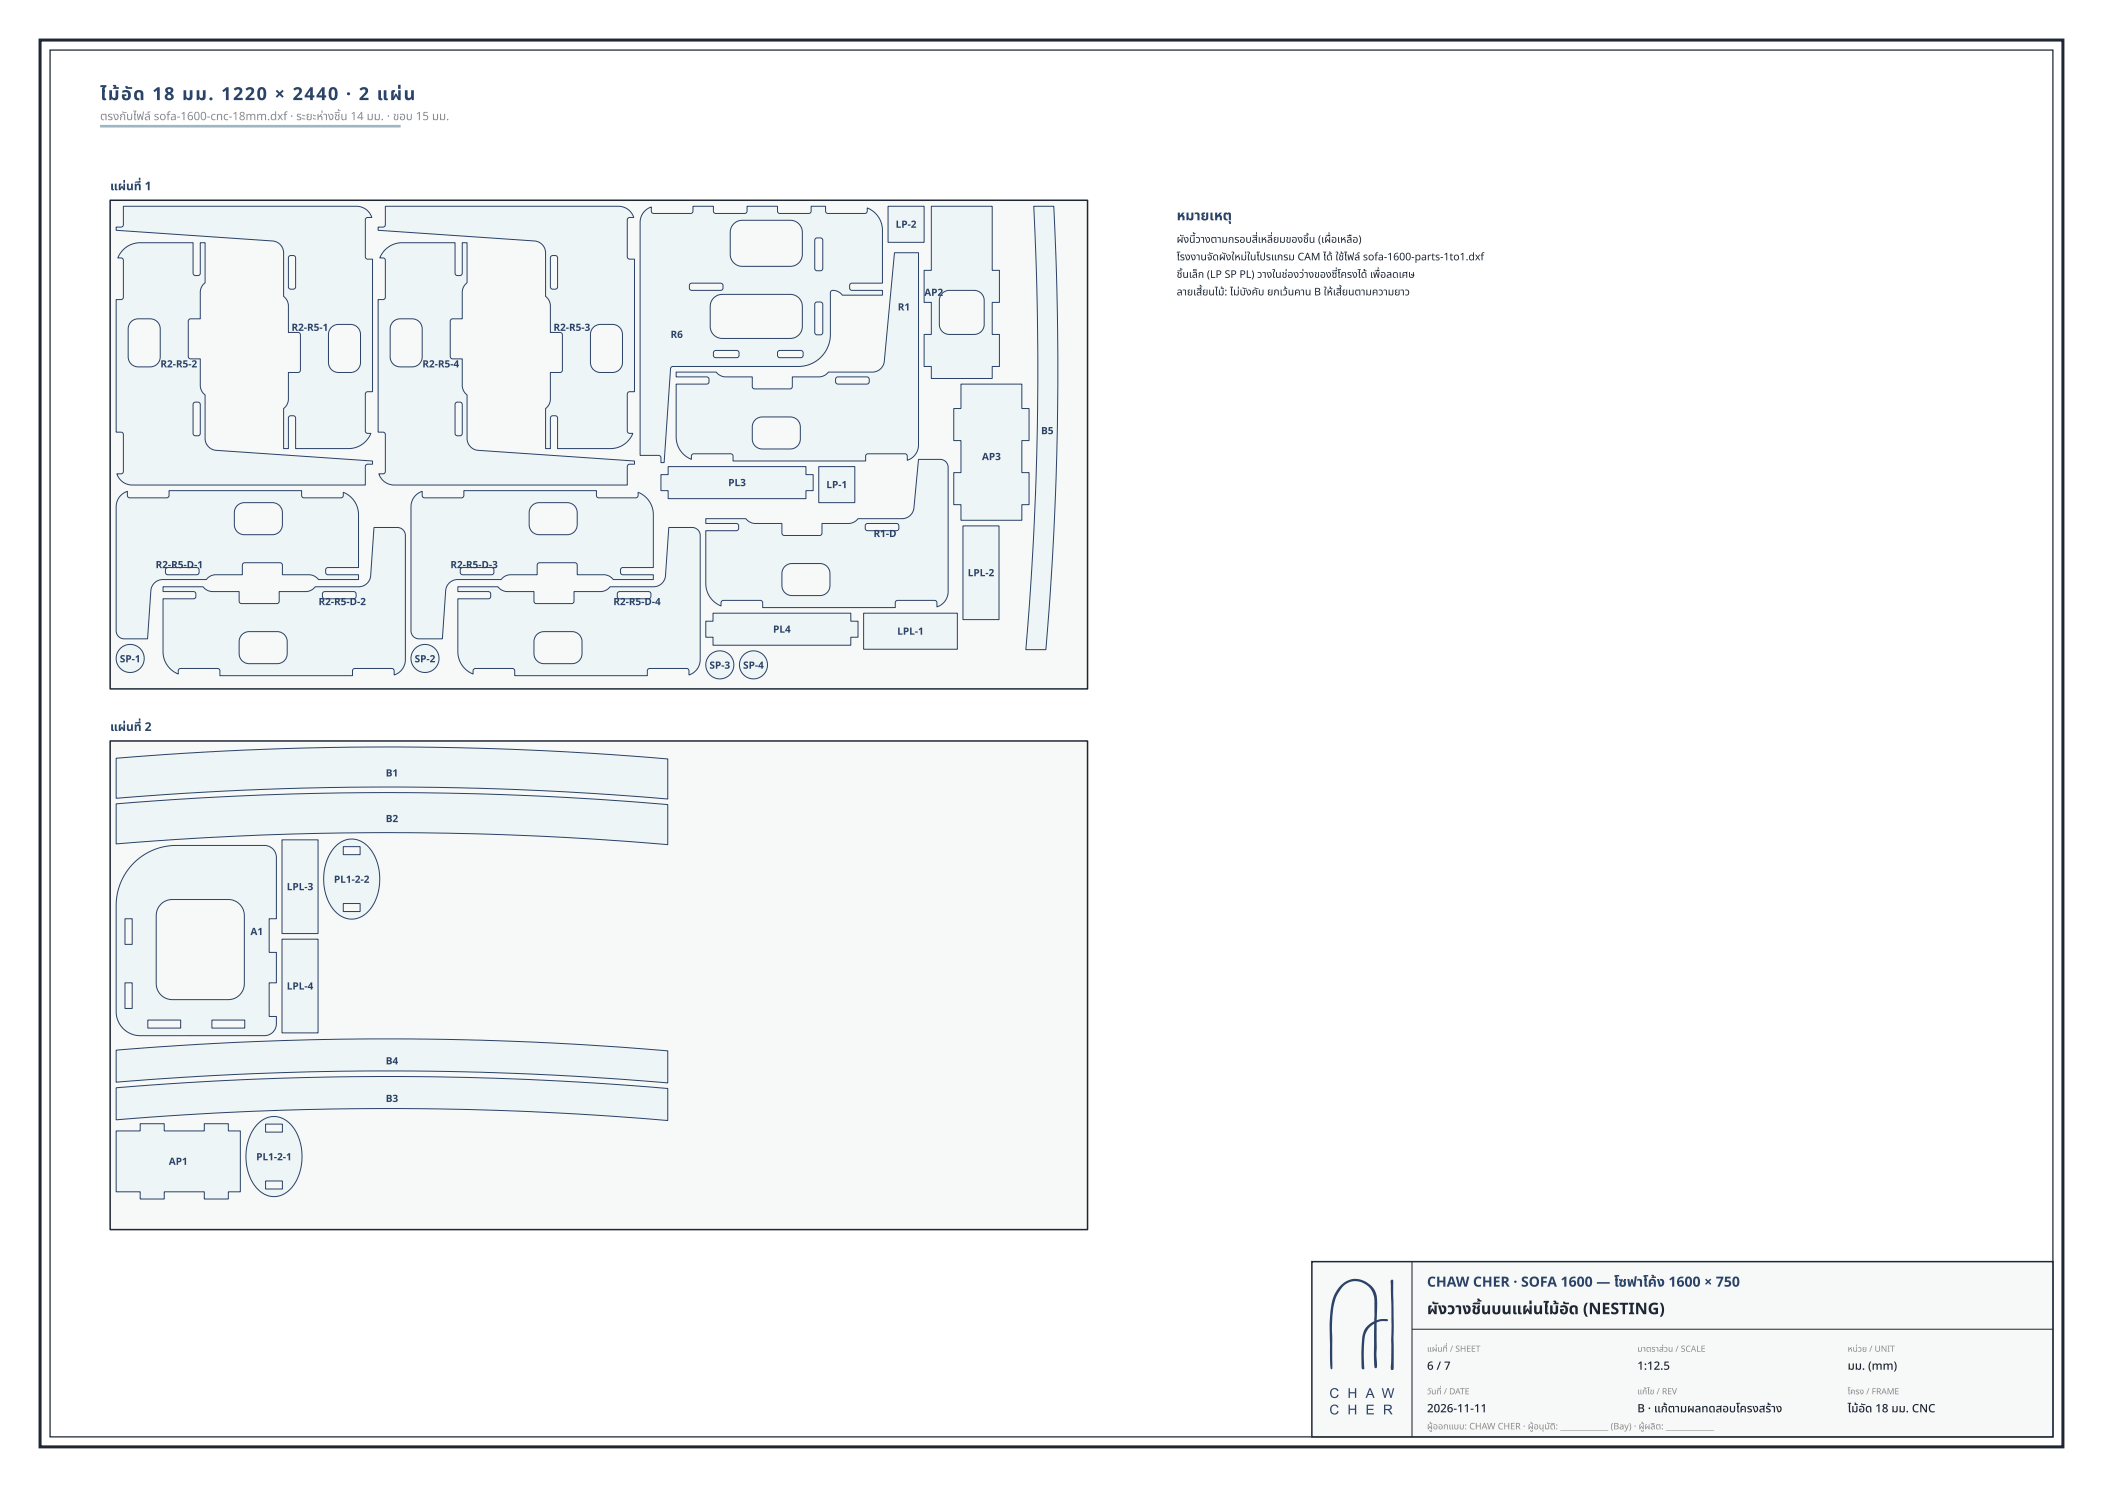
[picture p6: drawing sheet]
<svg xmlns="http://www.w3.org/2000/svg" width="420mm" height="297mm" viewBox="0 0 420 297" stroke-linecap="round" stroke-linejoin="round" font-family="sans-serif">
<path d="M8 8h404v281h-404z" fill="none" stroke="#1e2733" stroke-width=".6"/>
<path d="M10 10h400v277h-400z" fill="none" stroke="#1e2733" stroke-width=".25"/>
<path d="M262 252h148v35h-148z" fill="#f7f8f8"/>
<path d="M262 252h148v35h-148z" fill="none" stroke="#1e2733" stroke-width=".3"/>
<g fill="#2b4368">
<path d="M267.9 256.7a4.3 4.3 0 0 1 4.6-.8 4.3 4.3 0 0 1 2.5 4v3.8a3.3 3.3 0 0 1 2.2-.1v.1a.97 .97 0 0 1-1 .2l-1.3 .3 .1 8a.77 .77 0 0 1-.3 1.1l-.2-.3-.1-1.6v-7a4.2 4.2 0 0 0-2 4.1v4.3a.51 .51 0 0 1-.1 .7h-.2a4.8 4.8 0 0 1-.2-2.5v-2.1a5.2 5.2 0 0 1 1.6-4.4l.5-.4a.56 .56 0 0 0 .5-.8v-2.9a3.8 3.8 0 0 0-1.9-3.9 3.8 3.8 0 0 0-4.3 .4l-.3 .3a10 10 0 0 0-1.9 6.7v9l-.2 .6a1.86 1.86 0 0 1-.3-1.6l-.1-7.6 .4-3.8a7 7 0 0 1 2-3.8z"/>
<path d="M277.8 255.7l.1-.1a.34 .34 0 0 1 .4 .2 .34 .34 0 0 1 0 .4v16.6a.57 .57 0 0 1-.3 .8 .48 .48 0 0 1-.2-.7l.1-8-.2-8.9z"/>
<path d="M265.9 277.5l.4-.2a.79 .79 0 0 1 1 .5l-.2 .1a.65 .65 0 0 0-.9-.3 .65 .65 0 0 0-.3 .9 .59 .59 0 0 0 .6 .5 .59 .59 0 0 0 .6-.5l.3 .1a.91 .91 0 0 1-1.3 .6 .91 .91 0 0 1-.4-1.3z"/>
<path d="M269.3 277.3h.3v.8h1v-.8h.3v1.9h-.3v-.9h-1v.9h-.3z"/>
<path d="M276 277.3h.2l.4 1.6 .5-1.6h.3l.4 1.6 .4-1.6h.3l-.6 1.9h-.2l-.5-1.7-.5 1.7h-.2z"/>
<path d="M265.9 280.8l.4-.2a.79 .79 0 0 1 1 .5l-.2 .1a.65 .65 0 0 0-.9-.3 .65 .65 0 0 0-.3 .9 .59 .59 0 0 0 .6 .5 .59 .59 0 0 0 .6-.5l.3 .1a.91 .91 0 0 1-1.3 .6 .91 .91 0 0 1-.4-1.3z"/>
<path d="M269.3 280.6h.3v.8h1v-.8h.3v1.9h-.3v-.9h-1v.9h-.3z"/>
<path d="M272.9 280.6h1.4v.2h-1.1v.6h1.1v.2h-1.1v.7h1.2v.2h-1.5z"/>
<path d="M273.6 277.5l-.3 .9h.6zM273.5 277.3h.2l.8 1.9h-.2l-.3-.6h-.8l-.2 .6h-.3z"/>
<path d="M276.7 280.8v.6l.9-.1 .1-.4-.2-.1zM276.4 280.6h.9a.54 .54 0 0 1 .7 .4 .54 .54 0 0 1-.6 .6l.7 .9h-.3l-.5-.7-.3-.1h-.3v.8h-.3z"/>
</g>
<path d="M282 252v35M282 265.5h128" fill="none" stroke="#1e2733" stroke-width=".2"/>
<path d="M20 25.2h60" fill="none" stroke="#83b7bf" stroke-width=".5"/>
<path d="M22 40h195.2v97.6h-195.2z" fill-rule="evenodd" fill="#f7f8f8"/>
<path d="M22 40h195.2v97.6h-195.2z" fill="none" stroke="#1e2733" stroke-width=".3"/>
<path d="M24.6 41.2v3.8l-.3 .4h-1.1v.6l31.2 2.1a2.41 2.41 0 0 1 2.2 2.4v8.7a2.38 2.38 0 0 1 1 1.9v5.3h2l.4 .4v7.2l-.4 .4h-2v5.3a2.37 2.37 0 0 1-1 1.9v8h1v-6.2l.4-.4h.7l.3 .4v6.2l11.5-.1 1.2-.4 .9-.6 .8-.7 .6-1.1 .1-.1-.8-.1-.3-.4v-7.5l.3-.4h1.1v-26.4h-1.1l-.3-.4v-7.5l.3-.4 .9-.1-.4-.9-1.2-1-1.3-.3zM66.2 65.4l.6-.4 .6-.2h2.6a2 2 0 0 1 2 2v5.6a2 2 0 0 1-2 2h-2.4a2.01 2.01 0 0 1-2-2v-5.8l.2-.6zM57.7 51.2l.3-.1 .6-.1 .4 .5v5.9l-.4 .4h-.6l-.4-.4z" fill-rule="evenodd" fill="#eef5f6"/>
<path d="M24.6 41.2h46.7l1.3 .3 1.2 1 .4 .9-.9 .1-.3 .4v7.5l.3 .4h1.1v26.4h-1.1l-.3 .4v7.5l.3 .4 .8 .1-.1 .1-.6 1.1-.8 .7-.9 .6-1.2 .4-11.5 .1v-6.2l-.3-.4h-.7l-.4 .4v6.2h-1v-8a2.38 2.38 0 0 0 1-1.9v-5.3h2l.4-.4v-7.2l-.4-.4h-2v-5.3a2.37 2.37 0 0 0-1-1.9v-8.7a2.41 2.41 0 0 0-2.2-2.4l-31.2-2.1v-.6h1.1l.3-.4zM57.7 51.2l.3-.1 .6-.1 .4 .5v5.9l-.4 .4h-.6l-.4-.4zM66.2 65.4l.6-.4 .6-.2h2.6a2 2 0 0 1 2 2v5.6a2 2 0 0 1-2 2h-2.4a2.01 2.01 0 0 1-2-2v-5.8l.2-.6z" fill="none" stroke="#2b4368" stroke-width=".2"/>
<path d="M24.7 49.8l-.8 .9-.4 .8h.8l.3 .4v7.5l-.3 .4h-1.1v26.5h1.1l.3 .4v7.5l-.3 .4h-1l.9 1.4 1 .6 1.1 .3h46.7v-3.8l.3-.4h1.1v-.6l-31.2-2.2a2.41 2.41 0 0 1-2.2-2.3v-8.7a2.38 2.38 0 0 1-1-1.9v-5.3h-2l-.4-.4v-7.2l.4-.4h2v-5.3a2.37 2.37 0 0 1 1-1.9v-8h-1v6.1l-.4 .4h-.7l-.3-.4v-6.1h-11.1l-1.6 .4zM26.2 64.3l.6-.5 .6-.1h2.6a2.01 2.01 0 0 1 2 2v5.6a2 2 0 0 1-2 2h-2.4a2 2 0 0 1-2-2v-5.8l.2-.6zM38.6 80.5l.3-.2h.7l.4 .4v5.9l-.4 .4h-.7l-.3-.4z" fill-rule="evenodd" fill="#eef5f6"/>
<path d="M24.7 49.8l1.2-.9 1.6-.4h11.1v6.1l.3 .4h.7l.4-.4v-6.1h1v8a2.38 2.38 0 0 0-1 1.9v5.3h-2l-.4 .4v7.2l.4 .4h2v5.3a2.37 2.37 0 0 0 1 1.9v8.7a2.41 2.41 0 0 0 2.2 2.3l31.2 2.2v.6h-1.1l-.3 .4v3.8h-46.7l-1.1-.3-1-.6-.9-1.4h1l.3-.4v-7.5l-.3-.4h-1.1v-26.5h1.1l.3-.4v-7.5l-.3-.4h-.8l.4-.8zM26.2 64.3l.6-.5 .6-.1h2.6a2.01 2.01 0 0 1 2 2v5.6a2 2 0 0 1-2 2h-2.4a2 2 0 0 1-2-2v-5.8l.2-.6zM38.6 80.5l.3-.2h.7l.4 .4v5.9l-.4 .4h-.7l-.3-.4z" fill="none" stroke="#2b4368" stroke-width=".2"/>
<path d="M77 41.2l-.1 3.8-.3 .4h-1.1v.6l31.2 2.1a2.41 2.41 0 0 1 2.3 2.4v8.7a2.38 2.38 0 0 1 .9 1.9v5.3h2l.4 .4v7.2l-.4 .4h-2v5.3a2.37 2.37 0 0 1-.9 1.9v8h.9v-6.2l.4-.4h.7l.4 .4v6.2l11.5-.1 1.1-.4 1-.6 .7-.7 .6-1.1 .1-.1-.8-.1-.3-.4v-7.5l.3-.4h1.1v-26.4h-1.1l-.3-.4v-7.5l.3-.4 1-.1-.5-.9-1.1-1-1.4-.3zM118.5 65.4l.6-.4 .6-.2h2.6a2 2 0 0 1 2 2v5.6a2 2 0 0 1-2 2h-2.4a2.01 2.01 0 0 1-2-2v-5.8l.2-.6zM110 51.2l.3-.1 .6-.1 .5 .5v5.9l-.5 .4h-.6l-.4-.4z" fill-rule="evenodd" fill="#eef5f6"/>
<path d="M77 41.2h46.6l1.4 .3 1.1 1 .5 .9-1 .1-.3 .4v7.5l.3 .4h1.1v26.4h-1.1l-.3 .4v7.5l.3 .4 .8 .1-.1 .1-.6 1.1-.7 .7-1 .6-1.1 .4-11.5 .1v-6.2l-.4-.4h-.7l-.4 .4v6.2h-.9v-8a2.38 2.38 0 0 0 .9-1.9v-5.3h2l.4-.4v-7.2l-.4-.4h-2v-5.3a2.37 2.37 0 0 0-.9-1.9v-8.7a2.41 2.41 0 0 0-2.3-2.4l-31.2-2.1v-.6h1.1l.3-.4zM110 51.2l.3-.1 .6-.1 .5 .5v5.9l-.5 .4h-.6l-.4-.4zM118.5 65.4l.6-.4 .6-.2h2.6a2 2 0 0 1 2 2v5.6a2 2 0 0 1-2 2h-2.4a2.01 2.01 0 0 1-2-2v-5.8l.2-.6z" fill="none" stroke="#2b4368" stroke-width=".2"/>
<path d="M76.8 50l-.9 1.5h.7l.4 .4v7.5l-.4 .4h-1.1v26.5h1.1l.4 .4v7.5l-.4 .4h-.9l.8 1.4 1 .6 1.1 .3h46.7v-3.8l.3-.4h1.1v-.6l-31.2-2.2a2.41 2.41 0 0 1-2.2-2.3v-8.7a2.38 2.38 0 0 1-1-1.9v-5.3h-2l-.4-.4v-7.2l.4-.4h2v-5.3a2.37 2.37 0 0 1 1-1.9v-8h-1v6.1l-.4 .4h-.7l-.3-.4v-6.1h-11.1l-1.5 .4zM78.5 64.3l.6-.5 .6-.1h2.6a2.01 2.01 0 0 1 2 2v5.6a2 2 0 0 1-2 2h-2.4a2 2 0 0 1-2-2v-5.8l.2-.6zM91 80.5l.2-.2h.7l.4 .4v5.9l-.4 .4h-.7l-.3-.4z" fill-rule="evenodd" fill="#eef5f6"/>
<path d="M76.8 50l1.5-1.1 1.5-.4h11.1v6.1l.3 .4h.7l.4-.4v-6.1h1v8a2.38 2.38 0 0 0-1 1.9v5.3h-2l-.4 .4v7.2l.4 .4h2v5.3a2.37 2.37 0 0 0 1 1.9v8.7a2.41 2.41 0 0 0 2.2 2.3l31.2 2.2v.6h-1.1l-.3 .4v3.8h-46.7l-1.1-.3-1-.6-.8-1.4h.9l.4-.4v-7.5l-.4-.4h-1.1v-26.5h1.1l.4-.4v-7.5l-.4-.4h-.7zM78.5 64.3l.6-.5 .6-.1h2.6a2.01 2.01 0 0 1 2 2v5.6a2 2 0 0 1-2 2h-2.4a2 2 0 0 1-2-2v-5.8l.2-.6zM91 80.5l.2-.2h.7l.4 .4v5.9l-.4 .4h-.7l-.3-.4z" fill="none" stroke="#2b4368" stroke-width=".2"/>
<path d="M24.1 99l-.6 .9-.3 1.2v25l.2 .8 .5 .4 .8 .3h4.8l.6-9.6a2.38 2.38 0 0 1 2.4-2.2h8.7a2.38 2.38 0 0 1 1.9-1h5.3v-2l.4-.4h7.2l.4 .4v2h5.3a2.37 2.37 0 0 1 1.9 1h8v-1h-6.2l-.4-.4v-.7l.4-.3h6.2l-.1-11.5-.4-1.2-.6-1-.7-.7-1.1-.6-.1-.1-.1 .8-.4 .3h-7.5l-.4-.3v-1.1h-26.4l-.1 1.1-.4 .3h-7.5l-.4-.3v-1zM47.4 101l.6-.4 .6-.2h5.8a2 2 0 0 1 2 2v2.4a2 2 0 0 1-2 2h-5.6a2 2 0 0 1-2-2v-2.6l.2-.6zM33.2 113.5l.2-.1h5.9l.4 .3 .1 .7-.5 .4h-5.9l-.4-.4z" fill-rule="evenodd" fill="#eef5f6"/>
<path d="M24.1 99l1.3-.9v1l.4 .3h7.5l.4-.3 .1-1.1h26.4v1.1l.4 .3h7.5l.4-.3 .1-.8 .1 .1 1.1 .6 .7 .7 .6 1 .4 1.2 .1 11.5h-6.2l-.4 .3v.7l.4 .4h6.2v1h-8a2.38 2.38 0 0 0-1.9-1h-5.3v-2l-.4-.4h-7.2l-.4 .4v2h-5.3a2.37 2.37 0 0 0-1.9 1h-8.7a2.41 2.41 0 0 0-2.4 2.2l-.6 9.6h-4.8l-.8-.3-.5-.4-.2-.8v-25l.3-1.2zM33.2 113.5l.2-.1h5.9l.4 .3 .1 .7-.5 .4h-5.9l-.4-.4zM47.4 101l.6-.4 .6-.2h5.8a2 2 0 0 1 2 2v2.4a2 2 0 0 1-2 2h-5.6a2 2 0 0 1-2-2v-2.6l.2-.6z" fill="none" stroke="#2b4368" stroke-width=".2"/>
<path d="M32.6 117.2v1h6.1l.4 .4v.6l-.4 .4h-6.1v11.5l.4 1.1 .6 1 1 .9 .9 .5 .1-.7 .4-.4h7.5l.4 .4v1.1h26.5v-1.1l.4-.4h7.5l.4 .4 .1 .9 .9-.5 .6-.6 .5-.9 .2-1v-25l-.3-.7-.5-.5-.7-.2h-4.8l-.7 9.6a2.38 2.38 0 0 1-2.4 2.2h-8.6a2.38 2.38 0 0 1-2 1h-5.2v1.9l-.5 .5h-7.1l-.4-.5v-1.9h-5.3a2.37 2.37 0 0 1-1.9-1zM48.3 126.8l.7-.5 .5-.1h5.8a2 2 0 0 1 2.1 2v2.4a2 2 0 0 1-2.1 2h-5.5a2 2 0 0 1-2-2.1v-2.6l.1-.5zM64.5 118.3l.3-.1h5.9l.4 .3v.7l-.4 .4h-5.9l-.4-.4z" fill-rule="evenodd" fill="#eef5f6"/>
<path d="M32.6 117.2h8a2.38 2.38 0 0 0 1.9 1h5.3v1.9l.4 .5h7.1l.5-.5v-1.9h5.2a2.37 2.37 0 0 0 2-1h8.6a2.41 2.41 0 0 0 2.4-2.2l.7-9.6h4.8l.7 .2 .5 .5 .3 .7v25l-.2 1-.5 .9-.6 .6-.9 .5-.1-.9-.4-.4h-7.5l-.4 .4v1.1h-26.5v-1.1l-.4-.4h-7.5l-.4 .4-.1 .7-.9-.5-1-.9-.6-1-.4-1.1v-11.5h6.1l.4-.4v-.6l-.4-.4h-6.1zM64.5 118.3l.3-.1h5.9l.4 .3v.7l-.4 .4h-5.9l-.4-.4zM48.3 126.8l.7-.5 .5-.1h5.8a2 2 0 0 1 2.1 2v2.4a2 2 0 0 1-2.1 2h-5.5a2 2 0 0 1-2-2.1v-2.6l.1-.5z" fill="none" stroke="#2b4368" stroke-width=".2"/>
<path d="M83 99l-.7 .9-.2 1.2v25l.2 .8 .5 .4 .8 .3h4.7l.7-9.6a2.38 2.38 0 0 1 2.4-2.2h8.7a2.38 2.38 0 0 1 1.9-1h5.3v-2l.4-.4h7.2l.4 .4v2h5.3a2.37 2.37 0 0 1 1.9 1h8v-1h-6.2l-.4-.4v-.7l.4-.3h6.2l-.1-11.5-.4-1.2-.6-1-.8-.7-1-.6-.2-.1v.8l-.4 .3h-7.5l-.4-.3v-1.1h-26.5v1.1l-.4 .3h-7.5l-.4-.3v-1zM106.2 101l.7-.4 .6-.2h5.8a2 2 0 0 1 2 2v2.4a2 2 0 0 1-2 2h-5.6a2 2 0 0 1-2-2v-2.6l.1-.6zM92 113.5l.3-.1h5.9l.4 .3v.7l-.4 .4h-5.9l-.4-.4z" fill-rule="evenodd" fill="#eef5f6"/>
<path d="M83 99l1.3-.9v1l.4 .3h7.5l.4-.3v-1.1h26.5v1.1l.4 .3h7.5l.4-.3v-.8l.2 .1 1 .6 .8 .7 .6 1 .4 1.2 .1 11.5h-6.2l-.4 .3v.7l.4 .4h6.2v1h-8a2.38 2.38 0 0 0-1.9-1h-5.3v-2l-.4-.4h-7.2l-.4 .4v2h-5.3a2.37 2.37 0 0 0-1.9 1h-8.7a2.41 2.41 0 0 0-2.4 2.2l-.7 9.6h-4.7l-.8-.3-.5-.4-.2-.8v-25l.2-1.2zM92 113.5l.3-.1h5.9l.4 .3v.7l-.4 .4h-5.9l-.4-.4zM106.2 101l.7-.4 .6-.2h5.8a2 2 0 0 1 2 2v2.4a2 2 0 0 1-2 2h-5.6a2 2 0 0 1-2-2v-2.6l.1-.6z" fill="none" stroke="#2b4368" stroke-width=".2"/>
<path d="M91.4 117.2v1h6.2l.4 .4v.6l-.4 .4h-6.2l.1 11.5 .4 1.1 .6 1 1 .9 .9 .5 .1-.7 .4-.4h7.5l.4 .4v1.1h26.5v-1.1l.4-.4h7.5l.4 .4v.9l.9-.5 .7-.6 .4-.9 .2-1v-25l-.2-.7-.5-.5-.7-.2h-4.8l-.7 9.6a2.38 2.38 0 0 1-2.4 2.2h-8.7a2.38 2.38 0 0 1-1.9 1h-5.3v1.9l-.4 .5h-7.2l-.4-.5v-1.9h-5.3a2.37 2.37 0 0 1-1.9-1zM107.2 126.8l.6-.5 .6-.1h5.8a2 2 0 0 1 2 2v2.4a2 2 0 0 1-2 2h-5.6a2 2 0 0 1-2-2.1v-2.6l.2-.5zM123.4 118.3l.3-.1h5.9l.4 .3v.7l-.4 .4h-5.9l-.4-.4z" fill-rule="evenodd" fill="#eef5f6"/>
<path d="M91.4 117.2h8a2.38 2.38 0 0 0 1.9 1h5.3v1.9l.4 .5h7.2l.4-.5v-1.9h5.3a2.37 2.37 0 0 0 1.9-1h8.7a2.41 2.41 0 0 0 2.4-2.2l.7-9.6h4.8l.7 .2 .5 .5 .2 .7v25l-.2 1-.4 .9-.7 .6-.9 .5v-.9l-.4-.4h-7.5l-.4 .4v1.1h-26.5v-1.1l-.4-.4h-7.5l-.4 .4-.1 .7-.9-.5-1-.9-.6-1-.4-1.1-.1-11.5h6.2l.4-.4v-.6l-.4-.4h-6.2zM123.4 118.3l.3-.1h5.9l.4 .3v.7l-.4 .4h-5.9l-.4-.4zM107.2 126.8l.6-.5 .6-.1h5.8a2 2 0 0 1 2 2v2.4a2 2 0 0 1-2 2h-5.6a2 2 0 0 1-2-2.1v-2.6l.2-.5z" fill="none" stroke="#2b4368" stroke-width=".2"/>
<path d="M128.7 42.2l-.6 1-.3 1.1v46.7h3.8l.4 .3v1.1h.6l1.3-18.8 .2-.3 25.5-.1 1.8-.3 1.5-.7 1.2-1 .9-1.2 .6-1.3 .2-1.7v-8.6l.2-.3 .4-.1 .8 .2 1 .8h8v-1h-6.1l-.4-.4v-.7l.4-.3h6.1l-.1-11.5-.3-1.2-.7-.9-.9-.9-.9-.5-.1 .7-.4 .3h-7.5l-.4-.3v-1.1h-2.9v1.1l-.4 .3h-6l-.3-.3v-1.1h-6.1v1.1l-.4 .3h-6l-.3-.3v-1.1h-4.1v1.1l-.4 .3h-7.5l-.4-.3v-.9zM162.8 60.5l.3-.2h.8l.4 .4v5.8l-.4 .4h-.8l-.4-.4zM162.8 47.7l.3-.2h.8l.4 .4v5.8l-.4 .4h-.8l-.4-.4v-5.8zM155.4 70.2l.3-.2h4.3l.4 .4v.6l-.4 .4h-4.3l-.4-.3zM146.5 44.7l.8-.5 .7-.2h9.8a2.39 2.39 0 0 1 2.4 2.4v4.4a2.4 2.4 0 0 1-2.4 2.4h-9.6a2.39 2.39 0 0 1-2.4-2.4v-4.6l.2-.7zM142.5 59.5l.8-.5 .7-.2h13.8a2.39 2.39 0 0 1 2.4 2.4v4a2.39 2.39 0 0 1-2.4 2.4h-13.6a2.4 2.4 0 0 1-2.4-2.4v-4.2l.2-.7zM142.6 70.1l.3-.1h4.3l.4 .4v.6l-.4 .4h-4.3l-.4-.4v-.6zM137.8 56.7l.3-.1h5.9l.4 .3v.7l-.4 .4h-5.9l-.4-.4v-.6z" fill-rule="evenodd" fill="#eef5f6"/>
<path d="M128.7 42.2l1.4-.8v.9l.4 .3h7.5l.4-.3v-1.1h4.1v1.1l.3 .3h6l.4-.3v-1.1h6.1v1.1l.3 .3h6l.4-.3v-1.1h2.9v1.1l.4 .3h7.5l.4-.3 .1-.7 .9 .5 .9 .9 .7 .9 .3 1.2 .1 11.5h-6.1l-.4 .3v.7l.4 .4h6.1v1h-8l-1-.8-.8-.2-.4 .1-.2 .3v8.6l-.2 1.7-.6 1.3-.9 1.2-1.2 1-1.5 .7-1.8 .3-25.5 .1-.2 .3-1.3 18.8h-.6v-1.1l-.4-.3h-3.8v-46.7l.3-1.1zM137.8 56.7l.3-.1h5.9l.4 .3v.7l-.4 .4h-5.9l-.4-.4v-.6zM142.5 59.5l.8-.5 .7-.2h13.8a2.39 2.39 0 0 1 2.4 2.4v4a2.39 2.39 0 0 1-2.4 2.4h-13.6a2.4 2.4 0 0 1-2.4-2.4v-4.2l.2-.7zM146.5 44.7l.8-.5 .7-.2h9.8a2.39 2.39 0 0 1 2.4 2.4v4.4a2.4 2.4 0 0 1-2.4 2.4h-9.6a2.39 2.39 0 0 1-2.4-2.4v-4.6l.2-.7zM162.8 47.7l.3-.2h.8l.4 .4v5.8l-.4 .4h-.8l-.4-.4v-5.8zM142.6 70.1l.3-.1h4.3l.4 .4v.6l-.4 .4h-4.3l-.4-.4v-.6zM155.4 70.2l.3-.2h4.3l.4 .4v.6l-.4 .4h-4.3l-.4-.3zM162.8 60.5l.3-.2h.8l.4 .4v5.8l-.4 .4h-.8l-.4-.4z" fill="none" stroke="#2b4368" stroke-width=".2"/>
<path d="M135 74.3v1h6.2l.4 .4v.7l-.4 .3h-6.2l.1 11.5 .3 1 .7 1.1 1 .9 .9 .5 .1-.7 .4-.4h7.5l.4 .4v1.1h26.5v-1.1l.4-.4h7.5l.4 .4v.9l.5-.2 .7-.5 .5-.5 .4-.9 .1-.8v-38.5h-4.8l-2 21.6a2.41 2.41 0 0 1-2.4 2.2h-8.8a2.46 2.46 0 0 1-1.9 1h-5.3v2l-.4 .4h-7.1l-.5-.4v-2h-5.3a2.45 2.45 0 0 1-1.9-1zM150.8 83.9l.7-.5 .5-.1h5.8a2 2 0 0 1 2 2v2.4a2 2 0 0 1-2 2h-5.6a2 2 0 0 1-2-2v-2.6l.2-.6zM167 75.4l.3-.1h5.9l.4 .3v.7l-.4 .4h-5.9l-.4-.3v-.7z" fill-rule="evenodd" fill="#eef5f6"/>
<path d="M135 74.3h8a2.46 2.46 0 0 0 1.9 1h5.3v2l.5 .4h7.1l.4-.4v-2h5.3a2.45 2.45 0 0 0 1.9-1h8.8a2.4 2.4 0 0 0 2.4-2.2l2-21.6h4.8v38.5l-.1 .8-.4 .9-.5 .5-.7 .5-.5 .2v-.9l-.4-.4h-7.5l-.4 .4v1.1h-26.5v-1.1l-.4-.4h-7.5l-.4 .4-.1 .7-.9-.5-1-.9-.7-1.1-.3-1-.1-11.5h6.2l.4-.3v-.7l-.4-.4h-6.2zM167 75.4l.3-.1h5.9l.4 .3v.7l-.4 .4h-5.9l-.4-.3v-.7zM150.8 83.9l.7-.5 .5-.1h5.8a2 2 0 0 1 2 2v2.4a2 2 0 0 1-2 2h-5.6a2 2 0 0 1-2-2v-2.6l.2-.6z" fill="none" stroke="#2b4368" stroke-width=".2"/>
<path d="M141 103.6v1h6.1l.4 .4v.6l-.4 .4h-6.1v11.5l.4 1 .6 1.1 1 .9 .9 .5 .1-.7 .4-.4h7.5l.4 .4v1.1h26.5v-1.1l.4-.4h7.5l.4 .4 .1 .9 .9-.5 .6-.6 .5-.9 .2-1v-25l-.3-.7-.5-.5-.7-.2h-4.5l-.9 9.6a2.41 2.41 0 0 1-2.4 2.2h-8.7a2.46 2.46 0 0 1-2 1h-5.2v1.9l-.5 .5h-7.1l-.4-.5v-1.9h-5.3a2.45 2.45 0 0 1-1.9-1zM156.8 113.1l.6-.4 .5-.1h5.8a2 2 0 0 1 2.1 2v2.3a2 2 0 0 1-2.1 2.1h-5.5a2 2 0 0 1-2-2.1v-2.6l.1-.5zM172.9 104.7l.3-.1h5.9l.4 .3v.7l-.4 .4h-5.9l-.4-.4z" fill-rule="evenodd" fill="#eef5f6"/>
<path d="M141 103.6h8a2.46 2.46 0 0 0 1.9 1h5.3v1.9l.4 .5h7.1l.5-.5v-1.9h5.2a2.45 2.45 0 0 0 2-1h8.7a2.4 2.4 0 0 0 2.4-2.2l.9-9.6h4.5l.7 .2 .5 .5 .3 .7v25l-.2 1-.5 .9-.6 .6-.9 .5-.1-.9-.4-.4h-7.5l-.4 .4v1.1h-26.5v-1.1l-.4-.4h-7.5l-.4 .4-.1 .7-.9-.5-1-.9-.6-1.1-.4-1v-11.5h6.1l.4-.4v-.6l-.4-.4h-6.1zM156.8 113.1l.6-.4 .5-.1h5.8a2 2 0 0 1 2.1 2v2.3a2 2 0 0 1-2.1 2.1h-5.5a2 2 0 0 1-2-2.1v-2.6l.1-.5zM172.9 104.7l.3-.1h5.9l.4 .3v.7l-.4 .4h-5.9l-.4-.4z" fill="none" stroke="#2b4368" stroke-width=".2"/>
<path d="M186 41.2v12.8h-1.4v6.4h1.4v6.4h-1.4v6.4h1.4v2.4h12.2v-2.4h1.4v-6.4h-1.4v-6.4h1.4v-6.4h-1.4v-12.8zM188.2 58.6a1.96 1.96 0 0 1 1.4-.6h5a2.01 2.01 0 0 1 2 2v4.8a2.01 2.01 0 0 1-2 2h-5a2 2 0 0 1-2-2v-4.8a1.96 1.96 0 0 1 .6-1.4z" fill-rule="evenodd" fill="#eef5f6"/>
<path d="M186 41.2h12.2v12.8h1.4v6.4h-1.4v6.4h1.4v6.4h-1.4v2.4h-12.2v-2.4h-1.4v-6.4h1.4v-6.4h-1.4v-6.4h1.4zM188.2 58.6a1.96 1.96 0 0 1 1.4-.6h5a2.01 2.01 0 0 1 2 2v4.8a2.01 2.01 0 0 1-2 2h-5a2 2 0 0 1-2-2v-4.8a1.96 1.96 0 0 1 .6-1.4z" fill="none" stroke="#2b4368" stroke-width=".2"/>
<path d="M191.9 76.7h12.2v4.9h1.4v6.4h-1.4v6.4h1.4v6.4h-1.4v3.1h-12.2v-3.1h-1.4v-6.4h1.4v-6.4h-1.4v-6.4h1.4z" fill-rule="evenodd" fill="#eef5f6"/>
<path d="M191.9 76.7h12.2v4.9h1.4v6.4h-1.4v6.4h1.4v6.4h-1.4v3.1h-12.2v-3.1h-1.4v-6.4h1.4v-6.4h-1.4v-6.4h1.4z" fill="none" stroke="#2b4368" stroke-width=".2"/>
<path d="M206.5 41.2h4l.5 13.3 .3 16.6-.3 19.9-.8 19.9-1.3 18.9h-4l.8-10 .8-13.3 .7-22.1v-21.1z" fill-rule="evenodd" fill="#eef5f6"/>
<path d="M206.5 41.2h4l.5 13.3 .3 16.6-.3 19.9-.8 19.9-1.3 18.9h-4l.8-10 .8-13.3 .7-22.1v-21.1z" fill="none" stroke="#2b4368" stroke-width=".2"/>
<path d="M133.4 93.2h27.6v1.6h1.4v3.2h-1.4v1.6h-27.6v-1.6h-1.4v-3.2h1.4z" fill-rule="evenodd" fill="#eef5f6"/>
<path d="M133.4 93.2h27.6v1.6h1.4v3.2h-1.4v1.6h-27.6v-1.6h-1.4v-3.2h1.4z" fill="none" stroke="#2b4368" stroke-width=".2"/>
<path d="M142.4 122.5h27.5v1.6h1.5v3.2h-1.5v1.6h-27.5v-1.6h-1.4v-3.2h1.4z" fill-rule="evenodd" fill="#eef5f6"/>
<path d="M142.4 122.5h27.5v1.6h1.5v3.2h-1.5v1.6h-27.5v-1.6h-1.4v-3.2h1.4z" fill="none" stroke="#2b4368" stroke-width=".2"/>
<path d="M172.5 122.5h18.7v7.2h-18.7z" fill-rule="evenodd" fill="#eef5f6"/>
<path d="M172.5 122.5h18.7v7.2h-18.7z" fill="none" stroke="#2b4368" stroke-width=".2"/>
<path d="M192.3 105h7.2v18.8h-7.2z" fill-rule="evenodd" fill="#eef5f6"/>
<path d="M192.3 105h7.2v18.8h-7.2z" fill="none" stroke="#2b4368" stroke-width=".2"/>
<path d="M163.5 93.2h7.2v7.2h-7.2z" fill-rule="evenodd" fill="#eef5f6"/>
<path d="M163.5 93.2h7.2v7.2h-7.2z" fill="none" stroke="#2b4368" stroke-width=".2"/>
<path d="M177.4 41.2h7.2v7.2h-7.2z" fill-rule="evenodd" fill="#eef5f6"/>
<path d="M177.4 41.2h7.2v7.2h-7.2z" fill="none" stroke="#2b4368" stroke-width=".2"/>
<circle cx="26" cy="131.5" r="2.8" fill="#eef5f6"/>
<circle cx="26" cy="131.5" r="2.8" fill="none" stroke="#2b4368" stroke-width=".2"/>
<circle cx="84.9" cy="131.5" r="2.8" fill="#eef5f6"/>
<circle cx="84.9" cy="131.5" r="2.8" fill="none" stroke="#2b4368" stroke-width=".2"/>
<circle cx="143.8" cy="132.8" r="2.8" fill="#eef5f6"/>
<circle cx="143.8" cy="132.8" r="2.8" fill="none" stroke="#2b4368" stroke-width=".2"/>
<circle cx="150.5" cy="132.8" r="2.8" fill="#eef5f6"/>
<circle cx="150.5" cy="132.8" r="2.8" fill="none" stroke="#2b4368" stroke-width=".2"/>
<path d="M22 148h195.2v97.6h-195.2z" fill-rule="evenodd" fill="#f7f8f8"/>
<path d="M22 148h195.2v97.6h-195.2z" fill="none" stroke="#1e2733" stroke-width=".3"/>
<path d="M23.2 151.4l13.8-1 12.4-.6 13.7-.4 13.8-.2 11 .1 15.2 .4 13.7 .7 11 .7 5.6 .5v8l-11.1-.9-13.7-.8-13.8-.5-15.1-.2-13.8 .1-13.8 .4-15.1 .7-13.8 1z" fill-rule="evenodd" fill="#eef5f6"/>
<path d="M23.2 151.4l13.8-1 12.4-.6 13.7-.4 13.8-.2 11 .1 15.2 .4 13.7 .7 11 .7 5.6 .5v8l-11.1-.9-13.7-.8-13.8-.5-15.1-.2-13.8 .1-13.8 .4-15.1 .7-13.8 1z" fill="none" stroke="#2b4368" stroke-width=".2"/>
<path d="M23.2 160.6l12.4-1 11-.6 12.4-.4 15.1-.3 15.2 .1 11 .3 12.4 .6 13.8 .8 6.9 .6v8l-12.4-.9-13.8-.8-12.4-.5-16.5-.2-13.8 .1-12.4 .4-13.8 .7-15.1 1.1z" fill-rule="evenodd" fill="#eef5f6"/>
<path d="M23.2 160.6l12.4-1 11-.6 12.4-.4 15.1-.3 15.2 .1 11 .3 12.4 .6 13.8 .8 6.9 .6v8l-12.4-.9-13.8-.8-12.4-.5-16.5-.2-13.8 .1-12.4 .4-13.8 .7-15.1 1.1z" fill="none" stroke="#2b4368" stroke-width=".2"/>
<path d="M26.7 172.4a12 12 0 0 0-3.5 8.5v21.5l.5 1.8 1.2 1.5 1.3 .8 1.8 .4h25l.8-.3 .7-.4 .6-1.2 .1-2h-1.4v-6.7h1.4v-6.1h-1.4v-6.7h1.4v-12.3l-.3-1.1-.7-.8-1.2-.4h-17.8a12 12 0 0 0-8.5 3.5zM42.3 203.7h6.6v1.6h-6.6zM29.5 203.7h6.6v1.6h-6.6zM25 196.3h1.4v5.1h-1.4zM32.1 180.6a3.2 3.2 0 0 1 2.3-.9h11.2a3.2 3.2 0 0 1 3.2 3.2v13.6a3.2 3.2 0 0 1-3.2 3.2h-11.2a3.2 3.2 0 0 1-3.2-3.2v-13.6a3.2 3.2 0 0 1 .9-2.3zM25 183.5h1.4v5.1h-1.4z" fill-rule="evenodd" fill="#eef5f6"/>
<path d="M26.7 172.4a12 12 0 0 1 8.5-3.5h17.8l1.2 .4 .7 .8 .3 1.1v12.3h-1.4v6.7h1.4v6.1h-1.4v6.7h1.4l-.1 2-.6 1.2-.7 .4-.8 .3h-25l-1.8-.4-1.3-.8-1.2-1.5-.5-1.8v-21.5a12 12 0 0 1 3.5-8.5zM25 196.3h1.4v5.1h-1.4zM25 183.5h1.4v5.1h-1.4zM32.1 180.6a3.2 3.2 0 0 1 2.3-.9h11.2a3.2 3.2 0 0 1 3.2 3.2v13.6a3.2 3.2 0 0 1-3.2 3.2h-11.2a3.2 3.2 0 0 1-3.2-3.2v-13.6a3.2 3.2 0 0 1 .9-2.3zM29.5 203.7h6.6v1.6h-6.6zM42.3 203.7h6.6v1.6h-6.6z" fill="none" stroke="#2b4368" stroke-width=".2"/>
<path d="M23.2 209.8l12.4-1 11-.6 22-.6 13.8-.1 11 .2 12.4 .4 11 .6 16.6 1.2v6.4l-9.7-.8-16.5-.9-13.8-.5-13.7-.2-15.2 .1-13.8 .4-13.7 .8-13.8 1z" fill-rule="evenodd" fill="#eef5f6"/>
<path d="M23.2 209.8l12.4-1 11-.6 22-.6 13.8-.1 11 .2 12.4 .4 11 .6 16.6 1.2v6.4l-9.7-.8-16.5-.9-13.8-.5-13.7-.2-15.2 .1-13.8 .4-13.7 .8-13.8 1z" fill="none" stroke="#2b4368" stroke-width=".2"/>
<path d="M23.2 217.3l22-1.5 11-.4 13.8-.3 9.7-.1 13.7 .2 22.1 .9 17.9 1.3v6.4l-15.2-1.1-12.4-.7-12.4-.4-13.7-.2-13.8 .1-15.2 .5-13.7 .7-13.8 1z" fill-rule="evenodd" fill="#eef5f6"/>
<path d="M23.2 217.3l22-1.5 11-.4 13.8-.3 9.7-.1 13.7 .2 22.1 .9 17.9 1.3v6.4l-15.2-1.1-12.4-.7-12.4-.4-13.7-.2-13.8 .1-15.2 .5-13.7 .7-13.8 1z" fill="none" stroke="#2b4368" stroke-width=".2"/>
<path d="M23.2 225.9h4.8v-1.5h4.8v1.5h8v-1.5h4.8v1.5h2.4v12.1h-2.4v1.5h-4.8v-1.5h-8v1.5h-4.8v-1.5h-4.8z" fill-rule="evenodd" fill="#eef5f6"/>
<path d="M23.2 225.9h4.8v-1.5h4.8v1.5h8v-1.5h4.8v1.5h2.4v12.1h-2.4v1.5h-4.8v-1.5h-8v1.5h-4.8v-1.5h-4.8z" fill="none" stroke="#2b4368" stroke-width=".2"/>
<path d="M56.3 167.7h7.2v18.8h-7.2z" fill-rule="evenodd" fill="#eef5f6"/>
<path d="M56.3 167.7h7.2v18.8h-7.2z" fill="none" stroke="#2b4368" stroke-width=".2"/>
<path d="M56.3 187.6h7.2v18.7h-7.2z" fill-rule="evenodd" fill="#eef5f6"/>
<path d="M56.3 187.6h7.2v18.7h-7.2z" fill="none" stroke="#2b4368" stroke-width=".2"/>
<path d="M51.4 224.6l-1.3 1.8-.8 2.6-.2 2.7 .5 2.5 1.1 2.3 .7 1 .9 .7 .7 .4 1 .3 1.1 .1 .8-.2 1.3-.6 1-.9 .7-1 .8-1.5 .4-1.8 .2-1.8-.1-1.7-.3-1.6-.6-1.5-1-1.5-.9-.9-1.2-.7-1.3-.3-1.3 .2-1.3 .6zM53 224.5h3.4v1.6h-3.4zM53 235.9h3.4v1.6h-3.4z" fill-rule="evenodd" fill="#eef5f6"/>
<path d="M51.3 224.7l1-.9 1.3-.6 1.3-.2 1.2 .2 1.1 .6 1.1 1.1 1 1.5 .6 1.5 .3 1.6 .1 1.7-.2 1.8-.4 1.8-.8 1.5-.7 1-1 .9-1.3 .6-.8 .2-1.1-.1-1-.3-.7-.4-.9-.7-.7-1-1.1-2.3-.5-2.5 .2-2.7 .8-2.4zM53 224.5h3.4v1.6h-3.4zM53 235.9h3.4v1.6h-3.4z" fill="none" stroke="#2b4368" stroke-width=".2"/>
<path d="M67.1 168.9l-1.3 1.8-.9 2.6-.3 2.8 .5 2.6 1.1 2.4 1.5 1.6 1 .6 .8 .2h1.7l1.2-.5 1.1-.9 .9-1.2 .8-1.5 .5-1.8 .1-1.8-.1-1.7-.3-1.7-.7-1.7-.9-1.2-1-1-1-.6-1-.3-1.5 .1-1.1 .4zM68.6 169.1h3.3v1.6h-3.3zM68.6 180.5h3.3v1.6h-3.3z" fill-rule="evenodd" fill="#eef5f6"/>
<path d="M67.1 168.9l1.1-.8 1.1-.4 1.5-.1 1 .3 1 .6 1 1 .9 1.2 .7 1.7 .3 1.7 .1 1.7-.1 1.8-.5 1.8-.8 1.5-.9 1.2-1.1 .9-1.2 .5h-1.7l-.8-.2-1-.6-1.5-1.6-1.1-2.4-.5-2.6 .3-2.8 .9-2.6zM68.6 169.1h3.3v1.6h-3.3zM68.6 180.5h3.3v1.6h-3.3z" fill="none" stroke="#2b4368" stroke-width=".2"/>
<text font-size="3.6" fill="#2b4368" x="20" y="20">ไม้ อั ด 18 มม. 1220 × 2440 · 2 แผ่ น</text>
<g font-size="3.2" fill="#1e2733">
<text x="285" y="262.5">ผั งวางชิ้ นบนแผ่ นไม้ อัม้ อัด (NESTING)</text>
<text x="287.2" y="262.5">ผั</text>
<text x="295.9" y="262.5">ชิ้</text>
<text x="306.2" y="262.5">ผ่</text>
</g>
<g font-size="2.8" fill="#2b4368">
<text x="235" y="44">หมายเหตุ</text>
<text x="285" y="257">CHAW CHER · SOFA 1600 — โซฟาโค้ ง 1600 × 750</text>
</g>
<g font-size="2.4" fill="#2b4368">
<text x="22" y="38">แผ่ นที่</text>
<text x="25.2" y="38">ผ่</text>
<text x="28.9" y="38">1</text>
<text x="22" y="146">แผ่ นที่</text>
<text x="25.2" y="146">ผ่</text>
<text x="28.9" y="146">2</text>
</g>
<g font-size="2.3" fill="#958c7b">
<text x="20" y="24">ตรงกั บไฟล์ sofa-1600-cnc-18mm.dxf · ระยะห่ าห่ งชิ้ น 14 มม. · ขอบ 15 มม.</text>
<text x="68" y="24">ชิ้</text>
</g>
<g font-size="2.3" fill="#1e2733">
<text x="285" y="273.6">6 / 7</text>
<text x="327" y="273.6">1:12.5</text>
<text x="369" y="273.6">มม. (mm)</text>
<text x="285" y="282.1">2026-11-11</text>
<text x="327" y="282.1">B · แก้ ตามผลทดสอบโครงสร้ าร้ ง</text>
<text x="369" y="282.1">ไม้ อัม้ อัด 18 มม. CNC</text>
</g>
<g font-size="2.1" fill="#1e2733">
<text x="235" y="48.5">ผั งนี้ วางตามกรอบสี่ เสี่หลี่ ยมของชิ้ น (เผื่ อเหลื อ)</text>
<text x="235" y="52">โรงงานจั ดผั งใหม่ ใม่ นโปรแกรม CAM ได้ ใช้ ไช้ฟล์ sofa-1600-parts-1to1.dxf</text>
<text x="236.4" y="48.5">ผั</text>
<text x="238.8" y="48.5">นี้</text>
<text x="242.2" y="52">จั</text>
<text x="244.8" y="52">ผั</text>
<text x="261.4" y="48.5">ชิ้</text>
<text x="265.8" y="48.5">ผื่</text>
<text x="235" y="55.5">ชิ้ นเล็ ก (LP SP PL) วางในช่ องว่ าว่ งของซี่ โซี่ครงได้ เพื่ อลดเศษ</text>
<text x="235" y="59">ลายเสี้ ยนไม้ :ม้ ไม่ บัม่ งคั บ ยกเว้ นคาน B ให้ เห้สี้ ยนตามความยาว</text>
<text x="236.2" y="55.5">ชิ้</text>
<text x="240.1" y="59">สี้</text>
<text x="248.9" y="59">บั</text>
<text x="257.1" y="55.5">ช่</text>
<text x="257.2" y="59">ว้</text>
<text x="268" y="59">สี้</text>
<text x="275.7" y="55.5">พื่</text>
</g>
<g font-size="2" fill="#2b4368">
<text x="178.9" y="45.5">LP-2</text>
<text x="184.6" y="59.1">AP2</text>
<text x="179.3" y="62">R1</text>
<text x="58.2" y="66.1">R2-R5-1</text>
<text x="110.5" y="66.1">R2-R5-3</text>
<text x="133.9" y="67.5">R6</text>
<text x="32" y="73.4">R2-R5-2</text>
<text x="84.4" y="73.4">R2-R5-4</text>
<text x="207.9" y="86.7">B5</text>
<text x="196.1" y="91.9">AP3</text>
<text x="145.4" y="97.1">PL3</text>
<text x="165" y="97.5">LP-1</text>
<text x="174.5" y="107.3">R1-D</text>
<text x="31.1" y="113.5">R2-R5-D-1</text>
<text x="90" y="113.5">R2-R5-D-3</text>
<text x="193.3" y="115.1">LPL-2</text>
<text x="63.6" y="120.9">R2-R5-D-2</text>
<text x="122.5" y="120.9">R2-R5-D-4</text>
<text x="154.4" y="126.4">PL4</text>
<text x="179.2" y="126.8">LPL-1</text>
<text x="23.9" y="132.3">SP-1</text>
<text x="82.8" y="132.3">SP-2</text>
<text x="141.7" y="133.6">SP-3</text>
<text x="148.4" y="133.6">SP-4</text>
<text x="77" y="155.1">B1</text>
<text x="77" y="164.2">B2</text>
<text x="57.3" y="177.8">LPL-3</text>
<text x="66.7" y="176.3">PL1-2-2</text>
<text x="50" y="186.8">A1</text>
<text x="57.3" y="197.6">LPL-4</text>
<text x="77" y="212.6">B4</text>
<text x="77" y="220.1">B3</text>
<text x="33.7" y="232.7">AP1</text>
<text x="51.2" y="231.8">PL1-2-1</text>
</g>
<g font-size="1.8" fill="#958c7b">
<text x="285" y="285.5">ผู้ ออกแบบ: CHAW CHER · ผู้ อนุ มันุ ติมั ติ: ____________ (Bay) · ผู้ ผลิ ต: ____________</text>
<text x="286.2" y="285.5">ผู้</text>
<text x="306.3" y="285.5">ผู้</text>
<text x="328.4" y="285.5">ผู้</text>
</g>
<g font-size="1.7" fill="#958c7b">
<text x="285" y="270">แผ่ นที่</text>
<text x="287.1" y="270">ผ่</text>
<text x="289.6" y="270">/ SHEET</text>
<text x="327" y="270">มาตราส่ วน / SCALE</text>
<text x="332.3" y="270">ส่</text>
<text x="369" y="270">หน่ วย / UNIT</text>
<text x="371" y="270">น่</text>
<text x="285" y="278.5">วั นที่</text>
<text x="285.9" y="278.5">วั</text>
<text x="288.3" y="278.5">/ DATE</text>
<text x="327" y="278.5">แก้ ไข / REV</text>
<text x="369" y="278.5">โครง / FRAME</text>
</g>
</svg>
